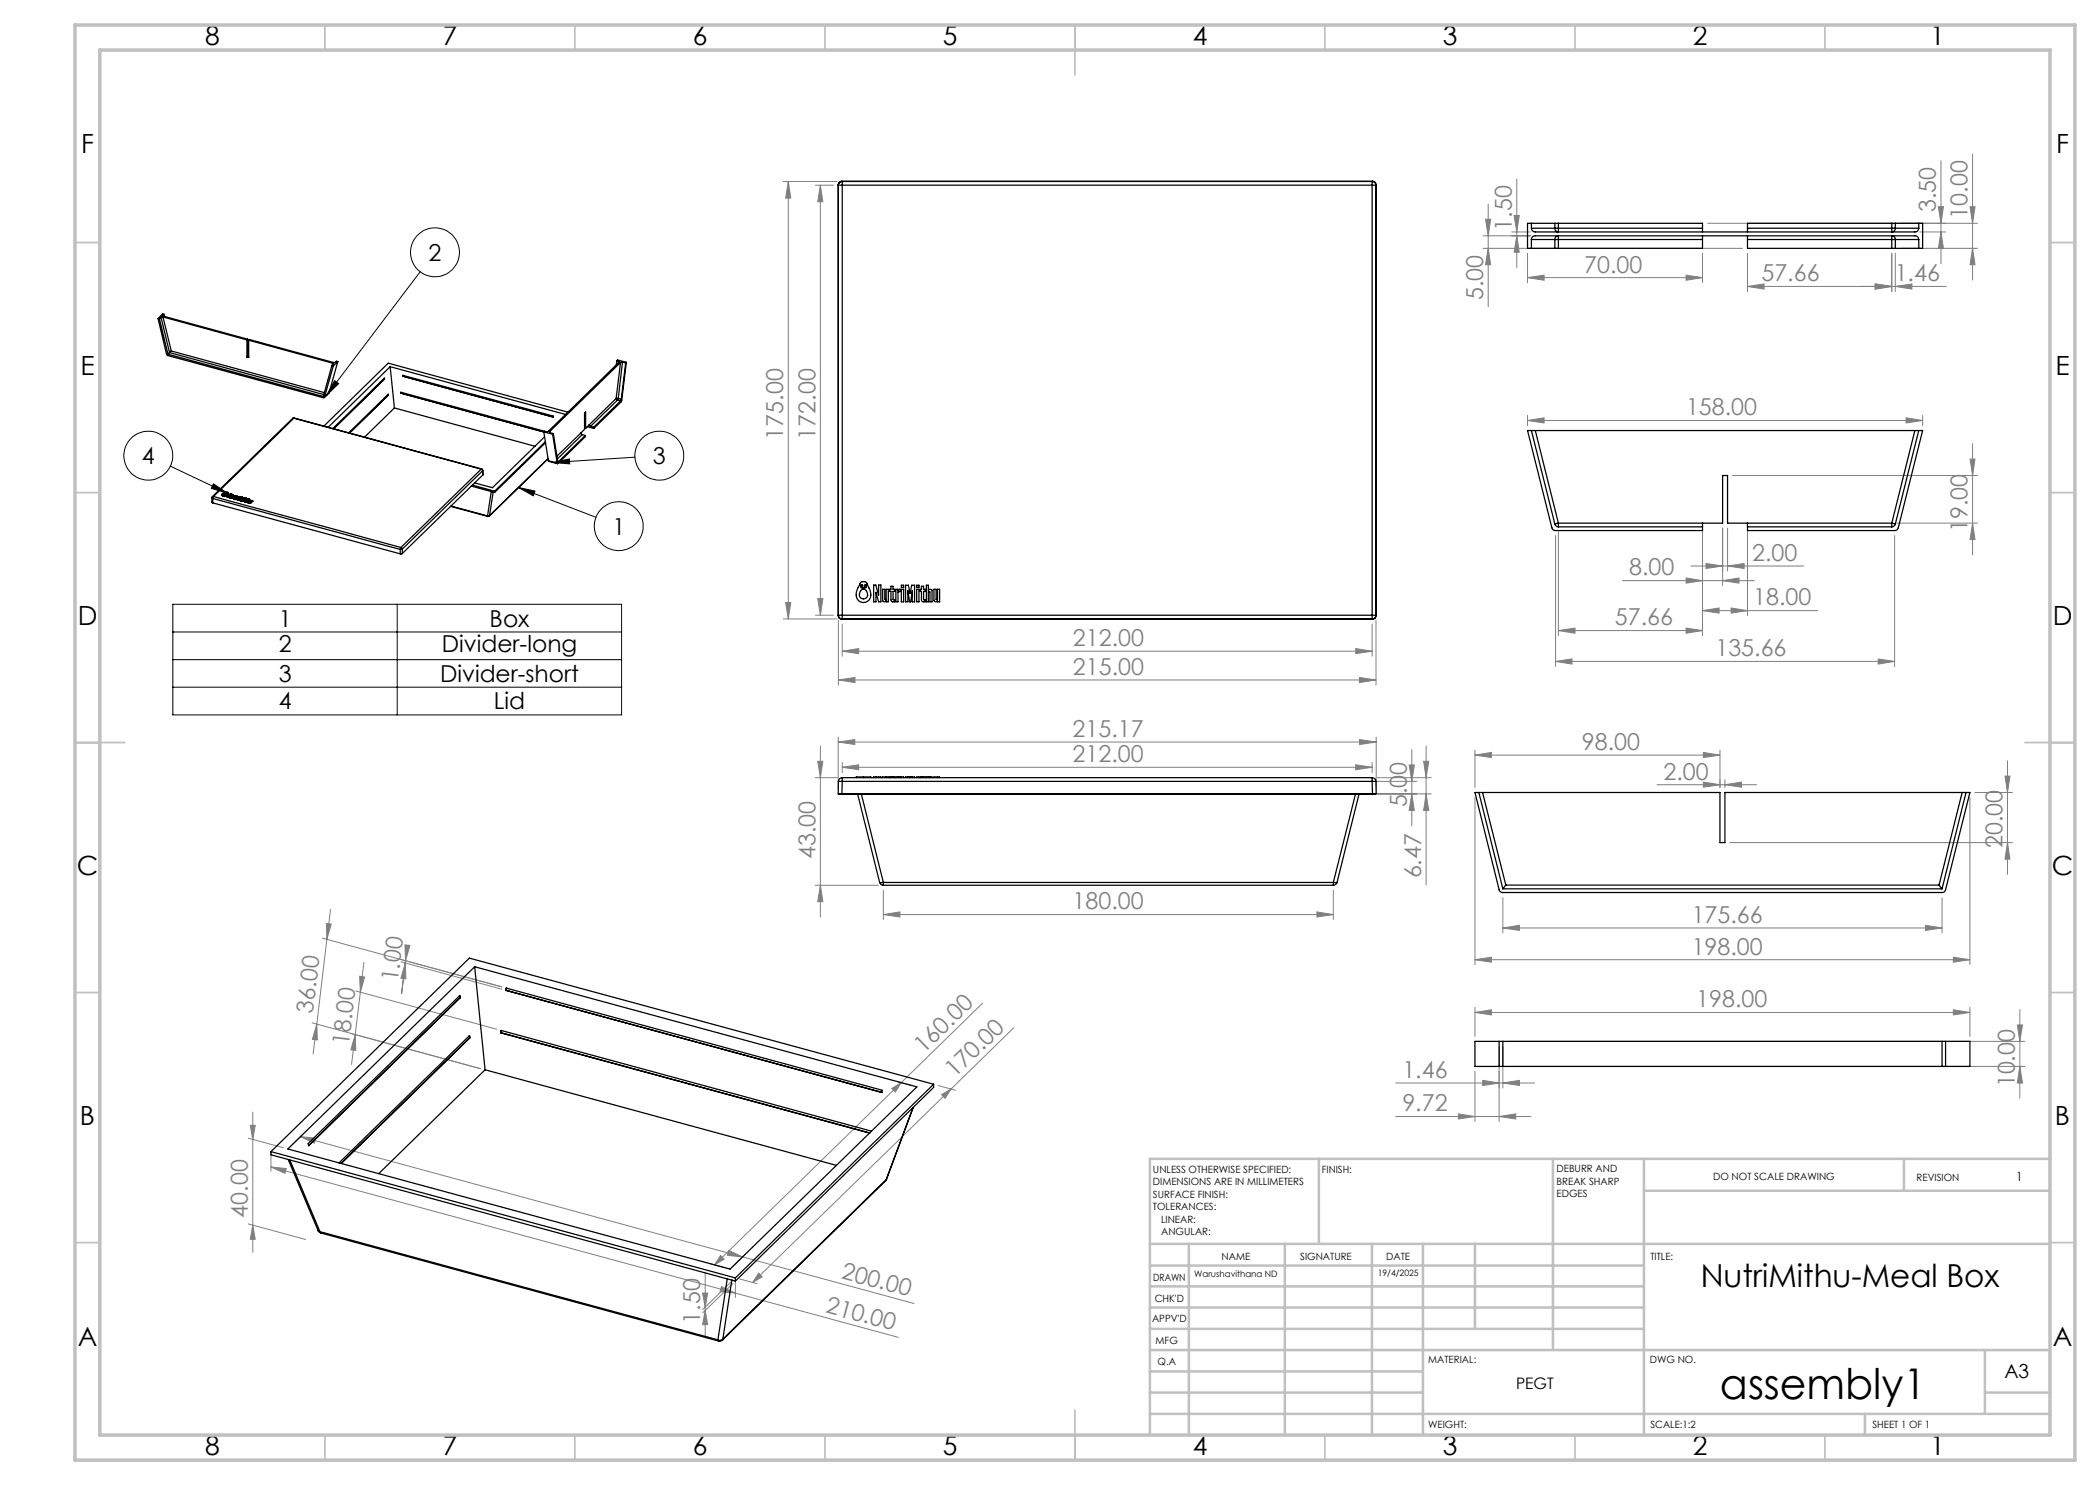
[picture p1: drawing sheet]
<svg xmlns="http://www.w3.org/2000/svg" width="420mm" height="297mm" viewBox="0 0 420 297" stroke-linecap="round" stroke-linejoin="round" font-family="sans-serif">
<g fill="none" stroke="#000" stroke-width=".2">
<path d="M84 54.4l-18.7 24.7M66.9 76.1l.8 .6-2.4 2.4zM34.1 93.2l11.4 5.4M42.7 96.8l2.8 1.8-3.2-.9zM103.7 97.5l15.5 6M103.7 97.5l3.3 .7-.4 1zM110.6 92.5l3.3-.7v1zM127 91.4l-16.4 1.1M34.6 120.9h89.7v22.1h-89.7zM34.6 126.4h89.7M34.6 131.9h89.7M34.6 137.4h89.7"/>
<path d="M79.4 120.9v22.1"/>
<circle cx="87" cy="50.4" r="4.9"/>
<circle cx="29.7" cy="91.1" r="4.9"/>
<circle cx="131.9" cy="91.1" r="4.9"/>
<circle cx="123.7" cy="105.2" r="4.9"/>
</g>
<g fill="none" stroke="#808080" stroke-width=".2">
<path d="M156.6 36.3h10.8M157.7 36.3l.5 3.3h-1.1zM157.7 36.3v87.5M163.1 37h3.6M164.1 37l.5 3.4h-1.1zM164.1 37v86M303.4 35.8v17.7M388.2 32.1v20.6M394.5 30.8v25.2M296.6 47.2h9.5M296.6 49.7h51.9M297.1 43.8h1l-.5 3.4z"/>
<path d="M297.6 49.7l.5 3.2h-1zM297.6 40.8v20.5M302.3 46.4h3.8M302.8 43.1h1l-.4 3.3zM303.4 47.2l.4 3.2h-1zM305.5 55.5l3.3-.5v1.1zM305.5 50.7v5.8M305.5 55.5h35M337.2 55l3.3 .5-3.3 .6zM340.5 50.7v5.8M341.5 44.7h54M349.5 57.3l3.3-.5v1z"/>
<path d="M349.5 50.7v7.6M349.5 57.3h39.8M375 56.8l3.4 .5-3.4 .5zM378.4 50.7v7.6M379.1 57.3l3.3-.5v1zM379.1 50.7v7.6M380.1 49.7h15.4M384 46.4h5.2M387.7 41.3h1l-.5 3.4zM388.2 46.4l.5 3.3h-1zM394 41.3h1l-.5 3.4zM394.5 49.7l.5 3.2h-1z"/>
<path d="M305.5 84.1l3.3-.5v1zM305.5 83.1v2M305.5 84.1h79M346.5 95.1h49M381.2 83.6l3.3 .5-3.3 .5zM384.5 83.1v2M394 91.8h1l-.5 3.3zM394.5 88.8v22.2M163.5 119.7h1.1l-.5 3.3zM311.1 107.1v26.2M311.7 106.4v20.7M324.6 116.1h26.3"/>
<path d="M337.2 115.6l3.3 .5-3.3 .5zM338.2 113.2h22.6M340.5 105.6v21.5M341.2 112.7l3.3 .5-3.3 .5zM344.5 116.1l3.3-.5v1zM344.5 105.6v11.5M345.5 113.2l3.3-.5v1zM345.5 105.6v8.6M349.5 105.6v17.5M378.9 107.1v26.2M379.3 104.6h16.2M394.5 104.6l.5 3.3h-1z"/>
<path d="M156.6 123.8h10.8M157.1 120.5h1.1l-.5 3.3zM163.1 123h3.6M167.7 136l3.3-.5v1zM167.7 124v13M167.7 136h107.5M168.5 130.2l3.2-.5v1zM168.5 124.8v6.4M168.5 130.2h105.9M271.1 129.7l3.3 .5-3.3 .5zM271.9 135.5l3.3 .5-3.3 .5zM274.4 124.8v6.4"/>
<path d="M275.2 124v13M311.1 132.3l3.3-.5v1zM311.1 132.3h67.8M311.7 126.1l3.3-.5v1zM311.7 126.1h28.8M337.2 125.6l3.3 .5-3.3 .5zM340.5 122.1l3.3-.5v1zM340.5 122.1h23.1M346.2 121.6l3.3 .5-3.3 .5zM375.6 131.8l3.3 .5-3.3 .5zM163.1 155.5h4.3M163.5 152.3h1.1l-.5 3.2z"/>
<path d="M164.1 149.2v34.2M167.6 148.4l3.4-.5v1zM167.6 147.4v10.4M167.6 148.4h107.6M168.5 153.5l3.2-.5v.9zM168.5 152.5v2M168.5 153.5h105.9M271.1 153l3.3 .5-3.3 .4zM271.9 147.9l3.3 .5-3.3 .5zM274.4 152.5v2M275.2 147.4v10.4M275.4 155.5h10.8"/>
<path d="M275.4 156.3h8M275.5 158.8h10.7M281.8 153h1.1l-.5 3.3zM282.4 158.8l.5 3.3h-1.1zM282.4 149.9v15.2M284.7 152.3h1.1l-.6 3.2zM285.2 158.8l.6 3.3h-1.1zM285.2 149.2v27.8M295 151l3.3-.5v1zM295 150v7.5M295 159.5v33.4M295 151h49"/>
<path d="M331.4 156.9h19.9M340.7 150.5l3.3 .5-3.3 .5zM340.7 156.4l3.3 .5-3.3 .5zM344 150v7.5M345 156.9l3.3-.5v1zM345 155.9v1.6M394 159.5v33.4M395 158.5h7.5M401 155.2h1l-.5 3.3zM401.5 152.1v22.8M163.1 177.1h12.6M164.1 177.1l.5 3.2h-1.1z"/>
<path d="M176.7 178v5.9M266.7 178v5.9M300.6 179.5v7.1M346 168.5h56.5M388.4 179.5v7.1M401.5 168.5l.5 3.3h-1zM64.5 187.6l35.9 9.8M65.3 184.7l1 .1-.9 3.1zM65.4 187.9l-2 16.9M66.1 181.9l-.7 6M71.2 198.2l28.1 7.6M71.9 195.3l1 .1-.8 3z"/>
<path d="M72.1 198.4l-1.8 14.5M72.8 192.5l-.7 5.9M80.2 192.4l20.1 5.4M81 189l1 .1-.9 3.1zM81.1 192.6l-.8 6M81.1 192.6l.1 3.2-1-.2zM81.1 192.2v.4M81.1 192.2l-.8 6.5M176.7 182.9l3.3-.5v1zM176.7 182.9h90M263.4 182.4l3.3 .5-3.3 .5zM295 191.9l3.3-.5v1z"/>
<path d="M295 191.9h99M300.6 185.6l3.3-.5v1zM300.6 185.6h87.8M385.1 185.1l3.3 .5-3.3 .5zM390.7 191.4l3.3 .5-3.3 .5zM62.4 204.6l33.7 9.1-25.9-7M63.4 204.8l-.8 6M63.4 204.8l.1 3.2-1-.1zM71 206.9l.2 3.2-1-.1zM178.4 217.7l1.8-1.2-1.1 1.9zM179.4 216.3l3.1 .8M187.6 217.1l3.5 .9"/>
<path d="M188.3 218.9l1.9-1.1-1.2 1.9zM196.5 200.6l-53.6 52.4M202.7 205.6l-52.2 50.9M279.2 216.6h27.7M295 202.5l3.3-.5v1zM295 201.5v5.8M295 202.5h99M295 214.3v10M296.5 216.1l3.3 .5-3.3 .5zM299.8 209.3v15M300.6 216.6l3.3-.5v1zM300.6 209.3v8.3"/>
<path d="M301.6 213.3h103.4M301.6 208.3h103.4M390.7 202l3.3 .5-3.3 .5zM394 201.5v5.8M403.5 205h1l-.5 3.3zM404 213.3l.5 3.3h-1zM404 201.9v17.7M49.7 227.6l7 1.9M50.1 225.1h.9l-.4 2.8zM50.6 222.4v28.1M54.2 233.4l3.1 .3-.3 1zM54.2 231.2v3"/>
<path d="M54.2 233.4l92.9 25.2M60.1 227.3l3 .3-.2 1zM60.1 227.3l88.4 24.1M60.6 226.9l-2.6 2.4M279.2 223.3h27M291.7 222.8l3.3 .5-3.3 .5zM299.8 223.3l3.3-.5v1zM49.7 244.8l11.4 3.1M50.6 245l.4 2.9h-.9zM140.5 258.6h1l-.5 2.9zM141 254.4v13.1M142 252.7l3.1 .9"/>
<path d="M144.1 251.1l.7 .7-1.9 1.2zM144.3 257.3l2.8 1.3-3.1-.3zM145.7 250.1l2.8 1.3-3-.3zM146.6 256l-6.1 5.9M146.6 256.7l-6.1 5.9M147.1 256.4v3.1M147.1 258.6l32.6 8.9M148 255.8l3.4 .9M148.5 251.4l34.3 9.3M149 250.9l-2.5 2.5M151.7 254.6l.7 .8-1.9 1.1zM141 262.1l.5 2.8h-1z"/>
</g>
<g fill="none" stroke="#c0c0c0" stroke-width=".35">
<path d="M65 5v5M115 5v5M165 5v5M215 5v10M265 5v5M315 5v5M365 5v5M15 48.5h5M410 48.5h5M15 98.5h5M410 98.5h5M15 148.5h10"/>
<path d="M405 148.5h10M15 198.5h5M410 198.5h5M15 248.5h5M410 248.5h5M65 287v5M115 287v5M165 287v5M215 282v10M265 287v5M315 287v5M365 287v5"/>
</g>
<g fill="none" stroke="#c0c0c0" stroke-width=".5">
<path d="M263.8 231.8v17M310.6 231.8v38.2M328.8 231.8v55.2M328.8 238.2h81.2M380.8 231.8v6.4M410 231.8h-180v55.2M230 248.8h180M230 257.3h98.8M230 253.1h98.8M237.8 248.8v38.2M257 248.8v38.2M274.4 248.8v38.2"/>
<path d="M284.6 248.8v38.2M295 248.8v17M230 265.8h98.8M230 261.5h98.8M230 278.5h54.6M230 274.3h54.6M230 270h180M397 278.5h13M397 270v12.8M230 282.8h180M373 282.8v4.2"/>
</g>
<path d="M15 5h400v287h-400zM20 10h390v277h-390z" fill="none" stroke="#c0c0c0" stroke-width=".7"/>
<path d="M66.9 76.1l.8 .6-2.4 2.4zM110.6 92.5l3.3-.7v1zM103.7 97.5l3.3 .7-.4 1zM42.7 96.8l2.8 1.8-3.2-.9z" fill="#000"/>
<g fill="#808080">
<path d="M145.7 250.1l2.8 1.3-3-.3zM60.1 227.3l3 .3-.2 1z"/>
<path d="M340.7 150.5l3.3 .5-3.3 .5zM295 151l3.3-.5v1z"/>
<path d="M337.2 125.6l3.3 .5-3.3 .5zM311.7 126.1l3.3-.5v1zM375 56.8l3.4 .5-3.4 .5zM349.5 57.3l3.3-.5v1z"/>
<path d="M167.7 136l3.3-.5v1zM271.9 135.5l3.3 .5-3.3 .5zM168.5 130.2l3.2-.5v1zM271.1 129.7l3.3 .5-3.3 .5zM167.6 148.4l3.4-.5v1zM271.9 147.9l3.3 .5-3.3 .5zM168.5 153.5l3.2-.5v.9zM271.1 153l3.3 .5-3.3 .4zM295 191.9l3.3-.5v1zM390.7 191.4l3.3 .5-3.3 .5zM305.5 84.1l3.3-.5v1zM381.2 83.6l3.3 .5-3.3 .5zM340.5 122.1l3.3-.5v1zM346.2 121.6l3.3 .5-3.3 .5zM337.2 115.6l3.3 .5-3.3 .5zM344.5 116.1l3.3-.5v1zM341.2 112.7l3.3 .5-3.3 .5zM345.5 113.2l3.3-.5v1zM305.5 55.5l3.3-.5v1.1zM337.2 55l3.3 .5-3.3 .6zM375 56.8l3.4 .5-3.4 .5zM379.1 57.3l3.3-.5v1zM295 202.5l3.3-.5v1zM390.7 202l3.3 .5-3.3 .5z"/>
<path d="M311.1 132.3l3.3-.5v1zM375.6 131.8l3.3 .5-3.3 .5z"/>
<path d="M300.6 185.6l3.3-.5v1zM385.1 185.1l3.3 .5-3.3 .5z"/>
<path d="M296.5 216.1l3.3 .5-3.3 .5zM300.6 216.6l3.3-.5v1z"/>
<path d="M291.7 222.8l3.3 .5-3.3 .5zM299.8 223.3l3.3-.5v1z"/>
<path d="M151.7 254.6l.7 .8-1.9 1.1zM188.3 218.9l1.9-1.1-1.2 1.9z"/>
<path d="M178.4 217.7l1.8-1.2-1.1 1.9zM144.1 251.1l.7 .7-1.9 1.2z"/>
<path d="M71 206.9l.2 3.2-1-.1zM71.9 195.3l1 .1-.8 3z"/>
<path d="M81.1 192.6l.1 3.2-1-.2zM81 189l1 .1-.9 3.1z"/>
<path d="M65.3 184.7l1 .1-.9 3.1zM63.4 204.8l.1 3.2-1-.1z"/>
<path d="M388.2 46.4l.5 3.3h-1zM387.7 41.3h1l-.5 3.4zM404 213.3l.5 3.3h-1zM403.5 205h1l-.5 3.3z"/>
<path d="M401 155.2h1l-.5 3.3zM401.5 168.5l.5 3.3h-1z"/>
<path d="M157.7 36.3l.5 3.3h-1.1zM157.1 120.5h1.1l-.5 3.3zM164.1 37l.5 3.4h-1.1zM163.5 119.7h1.1l-.5 3.3zM163.5 152.3h1.1l-.5 3.2zM164.1 177.1l.5 3.2h-1.1zM284.7 152.3h1.1l-.6 3.2zM285.2 158.8l.6 3.3h-1.1zM281.8 153h1.1l-.5 3.3zM282.4 158.8l.5 3.3h-1.1zM140.5 258.6h1l-.5 2.9zM141 262.1l.5 2.8h-1zM50.1 225.1h.9l-.4 2.8zM50.6 245l.4 2.9h-.9zM394 91.8h1l-.5 3.3zM394.5 104.6l.5 3.3h-1zM302.8 43.1h1l-.4 3.3zM303.4 47.2l.4 3.2h-1zM394 41.3h1l-.5 3.4zM394.5 49.7l.5 3.2h-1zM297.1 43.8h1l-.5 3.4zM297.6 49.7l.5 3.2h-1z"/>
<path d="M54.2 233.4l3.1 .3-.3 1zM144.3 257.3l2.8 1.3-3.1-.3z"/>
<path d="M340.7 156.4l3.3 .5-3.3 .5zM345 156.9l3.3-.5v1z"/>
<path d="M176.7 182.9l3.3-.5v1zM263.4 182.4l3.3 .5-3.3 .5z"/>
</g>
<g fill="none" stroke="#000" stroke-width=".25">
<path d="M167.6 37h.1M167.6 37v86.1M167.7 37v86M167.7 37h.8M168.4 36.3a.72 .72 0 0 0-.8 .7M168.4 36.3h.1M168.4 36.3h106.1M168.5 37v86M168.5 37h105.9M168.5 36.3v.7M168.5 36.3h105.9M168.5 36.3a.78 .78 0 0 0-.8 .7"/>
<path d="M274.4 37v86M274.4 37h.8M274.4 36.3v.7M274.4 36.3a.78 .78 0 0 1 .8 .7M274.5 36.3a.72 .72 0 0 1 .7 .7M274.5 36.3h-.1M275.2 37v86M275.2 37h.1M275.2 37v86.1M306.3 47.9a.72 .72 0 0 1 .8-.7h75.9a.78 .78 0 0 1 .8 .7M306.3 45.6a.78 .78 0 0 0 .8 .8h75.9a.78 .78 0 0 0 .8-.8M306.3 45.6h4.7"/>
<path d="M306.3 44.7v.9M306.3 47.9v1.8M306.3 47.9h4.7M311 45.6a.53 .53 0 0 0 .1 .6 .53 .53 0 0 0 .6 .1v-.7M311 47.9a.53 .53 0 0 1 .1-.5 .53 .53 0 0 1 .6-.1v.6M311 45.6h.7M311 47.9h.7M311 44.7h.7M311 49.7h.7M311 44.7h-5.5v5h5.5M311 44.7v.9M311 47.9v1.8"/>
<path d="M311.7 44.7h28.8v.9M311.7 45.6h28.8M311.7 47.9h28.8M311.7 44.7v.9M311.7 47.9v1.8M340.5 45.6v.8M340.5 47.2v.7M340.5 47.9v1.8h-28.8M349.5 45.6v.8M349.5 47.2v.7M349.5 47.9v1.8h28.9M349.5 45.6h28.9"/>
<path d="M349.5 47.9h28.9M378.4 45.6v.7a.53 .53 0 0 0 .5-.1 .53 .53 0 0 0 .2-.6M378.4 47.9v-.6a.53 .53 0 0 1 .5 .1 .53 .53 0 0 1 .2 .5M378.4 45.6h.7M378.4 47.9h.7M378.4 44.7h.7M378.4 49.7h.7M378.4 44.7h-28.9v.9M378.4 44.7v.9M378.4 47.9v1.8M379.1 45.6h4.7M379.1 44.7v.9"/>
<path d="M379.1 47.9v1.8M379.1 44.7h5.4v5h-5.4M379.1 47.9h4.7M383.8 44.7v.9M383.8 47.9v1.8M31.6 63.7l1.7 7.1 .3 .3 31.1 8.4 .2-.1 1.7-6.2M31.6 63.7l.3 .1M31.9 63.8l1.7 7M32.2 63.5l-.3 .3M32.2 63.5l1.7 7M32.6 63.4l-.4 .1M32.6 63.4l1.7 6.8"/>
<path d="M32.6 63.4l16.8 4.6M32.6 63l.1 .2 16.8 4.6M32.6 63l.1 .2M32.8 62.9l-.2 .1M32.8 62.9l-.3-.1-.9 .9M32.8 62.9l.1 .4M33.6 70.8l31.1 8.5 1.7-6.1M33.9 70.5l-.3 .3M33.9 70.5l30.8 8.4M34.3 70.2l-.4 .3M34.3 70.2l30.6 8.3M49.4 68v3.4"/>
<path d="M49.5 67.8v3.5M49.5 67.8l-.1 .2M49.5 71.3l-.1 .1M49.5 71.3h.2M49.7 68l.2-.1 16.8 4.6h.3l.3-.3 .3 .1M49.7 68v3.5l-.3-.1M49.7 68l16.8 4.6M65.8 78.5v.1M65.8 78.5l-1 1M66.4 73.2h.2M66.5 72.6l.2 .2-.3 .4M66.5 72.6l-.1 .5"/>
<path d="M67.6 72.3l-1 .9M67.6 72.3l-1.8 6.2M76.8 75.7l.1 .1M76.9 75.6v.2M76.9 75.6l-10.3 10.1M76.9 75.8l-10.2 10M76.9 75.8h.1M77.6 78.9l.1 .1M77.7 79l-.1-.2-7.9 7.8M77.7 79l-7.8 7.6M78 73.3l35.1 9.6M78 73.3l-12.3 12.1"/>
<path d="M78 73.3l.9 8.3M80.2 78.6l28.6 7.8M80.2 78.5v.1M80.2 78.5l28.7 7.8M80.6 75.2h.1M80.6 75.1l30.1 8.1-.1 .2-30-8.2zM80.6 75.2l30 8.2M80.6 75.1v.1M123.2 79.7l.3 .3M123.2 79.7h.4M123.2 79.7l-5.3 5.2M123.4 72.1l.1-.1 1.8 .5"/>
<path d="M123.4 72.1l.3 .1M123.4 72.1l-.1 .9M123.6 79.7l-.1 .3M123.6 79.7l.6 .2M123.7 72.2l.2 .2-14.3 13.9h-.7M123.7 72.2v.4M124.1 72.5l-14.2 13.8M124.1 72.5l-.9 7.2M124.2 79.9l-.1 .3M124.5 72.4l-.4 .1M124.5 72.4l.6 .2M124.5 72.4l-.9 7.3"/>
<path d="M125.1 72.6l-.9 7.3M125.3 72.5l-1 7.7-5.6 5.5M125.3 72.5l-.2 .1M42.4 99.6l.1 .1M42.4 99.6v.8M42.5 99.3l-.1 .3M42.5 99.7l37.5 10.2M42.5 99.7v.9M42.7 99.3l-.2 .4M42.7 99.3l37.5 10.2M42.7 99.3h-.2M44.4 99l.3 .3"/>
<path d="M44.7 98.8a.33 .33 0 0 0 .3 .3 .33 .33 0 0 0 .3-.3M44.7 98.9l-.1 .1M44.7 98.8v.1M44.7 99.2v.1M44.9 98.7l-.2 .1M44.9 98.8l-.2 .1M44.9 98.7v.1M45.1 98.5l.2 .1zM45.1 98.6h.1M45.1 98.7h-.2M45.1 98.7l-.2 .1M45.1 98.7h.1"/>
<path d="M45.1 98.7l.1 .1M45.2 98.6h.1M45.2 98.6l.1 .1M45.2 98.7l.1 .1M45.2 98.8h.1M45.2 98.7v.1M45.4 99.4l.2 .1M45.4 99.4h.2M45.5 98.6h.1M45.5 99.1l-.4 .1h-.4M45.5 99.1l-.8 .2M45.5 98.6l-.1 .1"/>
<path d="M45.5 98.6v.1M45.5 99.1h.1M45.6 99.4v.1M45.6 99.4l.3-.3-.1 .4M45.6 98.8l-.1 .3M45.6 98.8h.1M45.6 98.6l-.2-.2-.5 .1a.45 .45 0 0 0-.4 .6l.2 .1M45.6 98.6v.2M45.6 98.6v.1M45.6 98.6h.1M45.8 99.5h.1M45.8 99.5l.1 .1"/>
<path d="M45.9 99.2l-.3 .3M45.9 99.5v.1M46.1 99.5l.2 .1M46.2 98.8h-.2l-.6 .6M46.2 98.8l-.2 .4 .4-.4 .2 .1M46.2 98.8l-.1 .4M46.3 99.6l.2 .1M46.3 99.5h.1M46.3 99.6v.1M46.6 98.9l-.7 .6M46.6 98.9l-.7 .7M46.7 99.1h-.2l-.4 .4"/>
<path d="M46.7 99.1l-.4 .4M46.7 99.7l.1 .1M46.8 99.8h.1M46.8 99.7v.1M46.8 99.7l.1 .1M46.9 99.7h.1M46.9 99.2l-.6 .3M46.9 99.2l-.4 .5M46.9 99.8h.1M47 99.3l-.3 .3 .1 .1M47 99.3v.1M47 99.7v.2h.2"/>
<path d="M47 99.7l-.1 .1M47 99.8h-.1M47.2 99.8v.1M47.2 99.4l-.3 .3M47.2 99.4h.1M47.4 99.9h.2M47.4 99.2h.1M47.4 99.3l-.1 .1M47.4 99.9l.2 .1M47.4 99.2l-.2-.1-.2 .2M47.4 99.2l-.1 .1h.1M47.5 99.6h.1"/>
<path d="M47.5 99.6l-.3 .3M47.6 99.4h.2M47.6 99.9l.4-.4-.4 .5M47.6 99.9v.1M47.6 99.5l-.1 .1M47.6 99.5l.1 .1M47.6 99.4l-.2-.1-.4 .5h.2M47.6 99.4l-.4 .4M47.6 99.4h.1M47.6 99.5v.1M47.6 99.6h.1M47.7 100h.1"/>
<path d="M47.7 100l.1 .1M47.8 99.4l-.1 .2M47.8 99.4v.1M47.9 99.4h.2M47.9 99.4h.1M48.1 99.4v.1M48.1 99.5l-.3-.1-.4 .5M48.2 99.3l-.3 .1M48.2 99.3l-.1 .2M48.2 99.8l-.4 .3M48.2 99.3l-.1 .1M48.4 99.9l-.4 .3"/>
<path d="M48.5 99.4h-.2l-.6 .6M48.5 99.4l-.2 .4 .6-.2M48.5 99.4l-.1 .3M48.9 99.6l-.6 .6M49 99.7h.2M49 99.7l.2 .1M49.1 99.9l-.2 .3v.1M49.1 99.8l-.5 .5M49.1 99.8h-.2l-.4 .4M49.1 99.9h.1M49.2 99.7v.1M49.2 99.6l-.2 .1"/>
<path d="M49.2 99.6v.1M49.2 99.6v.2M49.4 99.9l-.3 .3M49.4 99.9l.1 .1M49.4 99.9v.1M49.5 100h.1M49.5 99.8v.1M49.5 99.9v.1M49.5 99.8l-.4 .1M49.5 99.8l-.1 .1h.1M49.9 99.8l-.2 .2 .3 .1M49.9 99.8h-.1l-.6 .6"/>
<path d="M49.9 99.8v.1M49.9 99.9l-.1 .1M58.5 83.7l-16 15.6M58.7 83.6l-16 15.7M58.7 83.6l37.5 10.2M58.7 83.6l-.2 .1M58.8 83.6l-.3 .1M58.8 83.6h-.1M58.8 83.6l37.5 10.2M78.9 81.6l-6 5.8M78.9 81.6l28.1 7.6M94.3 97.2l4.6 1.3"/>
<path d="M94.5 97l4.4 1.2M96.2 93.8l-16 15.7M96.2 93.8l.3 .4M96.3 93.8l.3 .3M96.3 93.8h-.1M96.5 94.2l-16 15.6M96.5 94.2l.1 .8M96.6 94.1v.9M96.6 94.1l-.1 .1M96.6 95l-16.1 15.7M98.2 98.3l-.7 4.9M98.6 98.4l-.7 4.7"/>
<path d="M98.9 98.2v.3M108.8 86.4l1.7 .5M108.8 86.4l.9 5.7M108.9 86.3l-.1 .1M108.9 87.4l-10.4 10.1-3.6-.9M109.1 88.3l-10.2 9.9M109.1 88.5l-10.2 10M109.6 91.7l-11.7 11.4M109.6 91.8l-11.7 11.4M109.7 92.1l1.8 .6M109.7 92.1l1.7 .5M109.9 86.3v.2l.8 .2"/>
<path d="M109.9 86.3l.1 .2M110.5 86.9l.9 5.7M110.7 86.7l-.2 .2M110.7 86.7l.8 5.6M111.5 92.3l.2 .1M113.6 82.4l-36-9.8-12.8 12.6M116.2 86.6l.3 .3M116.2 86.6l-4.8 4.7M116.5 86.9l.6 .2M116.5 86.9l-5 4.9M116.9 85.6l.2 .1M117.1 87.1v.2l-5.5 5.4-.2-.1"/>
<path d="M117.1 87.1l-5.4 5.3M117.1 85.7v-3.3l-.2 .2v3.3l-.7 .7M117.4 85.3l1.3 .4M117.9 84.9l.2 .4M117.9 84.9l-.8 .8M118.1 85.3l.6 .1M118.7 85.4v.3M123.5 80l-5.4 5.3M123.5 80l.6 .2M124.1 80.2l-5.4 5.2M306.3 86.1h-.8l4.9 19.4a.67 .67 0 0 0 .7 .6h29.4v-.7M306.3 86.1h.8"/>
<path d="M306.3 86.1l4.7 18.7M307.1 86.1h75.9M307.1 86.1l4.6 18.5M383 86.1h.8M383 86.1l-4.6 18.5M383.8 86.1h.7l-4.8 19.4a.74 .74 0 0 1-.8 .6h-29.4v-.7M383.8 86.1l-4.7 18.7M42.4 100.5l.1 .1M42.4 100.4v.1M42.5 100.6l37.5 10.2M47.8 100l.5-.4-.3 .5M47.8 100v.1"/>
<path d="M48 100.1h.1M48 100.1v.1M48 100.1l.6-.4-.4 .4M48.2 100.1l.1 .1M48.3 100.2h.1M48.5 100.2l.1 .1M48.6 100.3h.1M48.9 100.3v.1M48.9 100.3l.2 .1M49.1 100.2v.1M49.1 100.3v.1M49.2 100.4h.1"/>
<path d="M49.2 100.4l.1 .1M49.3 100.4v.1M49.4 100l-.3 .3M49.4 100h.1M49.4 100.5h.2M49.4 100.5h.1M49.7 100l.1 .1-.4 .4M49.7 100.1h.1M49.7 100l-.4 .4M49.7 100v.1M49.7 100.1l-.4 .4M49.7 100.5l.3 .1"/>
<path d="M50 100.6l.1 .1M50 100.6h.1M50 100.1l-.4 .4M50.1 100.6v.1M50.3 100.1h-.1l-.5 .4M50.3 100.1l-.3 .4M50.6 100.2l-.6 .3M50.6 100.2l-.5 .4M50.6 100.2l-.5 .5M80 109.9v.9M80.2 109.5l-.2 .4M80.2 109.5l.3 .3"/>
<path d="M80.5 109.8l-.5 .1M80.5 110.7l-.5 .1M80.5 109.8v.9M90.1 101.3l7.5 2M90.2 101.2l7.3 2M97.5 103.2l.1 .1M97.9 103.2l-.3 .1M97.9 103.1l-.4 .1M97.9 103.1v.1M172.1 116.5l.3-.2h.6l.4 .3v.2a3.3 3.3 0 0 1 .5 3 1.52 1.52 0 0 1-2 .5 1.52 1.52 0 0 1-.6-2zM172.2 118h.1a.53 .53 0 0 1 .8 0 .91 .91 0 0 1 .3 1.3 .91 .91 0 0 1-1.4 .1l-.1-.6zM172.5 117.5l.1 .1 .3-.1"/>
<path d="M173 117.5h.2zM174.7 117h.5l.5 2v-2h.5v3.4h-.5l-.5-1.9v1.9h-.5zM176.5 117.9h.5v2h.2v-2h.5v2.5h-.5v-.2a.4 .4 0 0 1-.7 0zM178.2 117.3h.4v.6h.3v.4h-.3v1.5l.3 .2v.4h-.4l-.3-.4v-1.7h-.3v-.4h.3zM179.2 117.9h.4v.3l.2-.3h.3v.4l-.5 .2v1.9h-.4zM180.3 117h.4v.5h-.4zM180.3 117.9h.4v2.5h-.4zM181.1 117h.6l.3 1.7 .4-1.7h.5v3.4h-.4v-2.3l-.4 2.3h-.2l-.3-2.3v2.3h-.5zM183.3 117h.5v.5h-.5zM183.3 117.9h.5v2.5h-.5zM184.3 117.3h.4v.6h.3v.4h-.3v1.5l.3 .2v.4h-.4l-.3-.4v-1.7h-.3v-.4h.3zM185.3 117h.4v1.1a.43 .43 0 0 1 .7 0v2.3h-.4l-.1-2.1-.2 .1v2h-.4z"/>
<path d="M186.8 117.9h.4l.1 2h.2v-2h.4v2.5h-.4v-.2a.4 .4 0 0 1-.7 0zM311 104.8l.1 .3 .6 .3M311.7 104.6l-.7 .2M311.7 104.6v.8M311.7 105.4h28.8M311.7 104.6h32.8v-9.5h1v9.5h32.9M340.5 104.6v.8M349.5 104.6v.8M349.5 105.4h28.9M378.4 104.6l.7 .2M378.4 104.6v.8M379.1 104.8l-.3 .4-.4 .2"/>
<path d="M167.6 123.1a.72 .72 0 0 0 .8 .7M167.7 123h.8M167.7 123a.78 .78 0 0 0 .8 .8M167.7 123l-.1 .1M168.4 123.8h106.1M168.5 123h105.9M168.5 123.8h105.9M168.5 123v.8M168.5 123.8h-.1M274.4 123h.8M274.4 123v.8M274.4 123.8h.1"/>
<path d="M275.2 123a.78 .78 0 0 1-.8 .8M275.2 123v.1M275.2 123.1a.72 .72 0 0 1-.7 .7M167.7 156.3l-.1 2.5h.3M167.7 156.3h.8M167.9 158.8h107.1M168.5 156.3l-.1 2.5h-.5M168.5 156.3h105.9M168.5 155.5v.8M168.5 155.5h105.9M168.5 155.5a.78 .78 0 0 0-.8 .8M171.5 158.8l4.4 17.7"/>
<path d="M172.3 158.8l4.4 17.7M172.7 155.4h1.5v.1M172.7 155.4h-1.5v.1M172.7 155.4v.1M174.7 155.5v-.1h1.5v.1M175.2 155.4v.1M175.7 155.4v.1M177.2 155.4h-.7v.1M177.2 155.4v.1M177.2 155.4h.5v.1M178.2 155.4h.4M178.2 155.4h-.3v.1"/>
<path d="M178.2 155.4v.1M178.6 155.4v.1M178.6 155.4h.3v.1M179.6 155.4h.2M179.6 155.4v.1M179.6 155.4h-.4v.1M179.8 155.4h.3v.1M179.8 155.4v.1M180.3 155.5v-.1h.4v.1M181.1 155.5v-.1h1.8v.1M181.6 155.4v.1M181.9 155.4v.1"/>
<path d="M182.1 155.4v.1M182.5 155.4v.1M183.3 155.5v-.1h.5v.1M184.3 155.4h.3M184.3 155.4h-.3v.1M184.3 155.4v.1M184.6 155.4h.4v.1M184.6 155.4v.1M185.7 155.4h.3M185.7 155.4v.1M185.7 155.4h-.4v.1M186 155.4h.4v.1"/>
<path d="M186 155.4v.1M187.5 155.4h-.7v.1M187.5 155.4h.4v.1M187.5 155.4v.1M271.1 158.8l-4.4 17.7M271.8 158.8l-4.4 17.7M274.4 156.3l.1 2.5h.5M274.4 156.3h.8M274.4 155.5v.8M274.4 155.5a.78 .78 0 0 1 .8 .8M275.2 156.3v2.5h-.2M295.8 158.5h-.8l4.8 19.4a.74 .74 0 0 0 .8 .6h87.8a.67 .67 0 0 0 .7-.6l4.9-19.4h-.8"/>
<path d="M295.8 158.5h.7M295.8 158.5l4.8 19.3M296.5 158.5h47.5v10h1v-10h47.4M296.5 158.5l4.7 18.5M392.4 158.5h.8M392.4 158.5l-4.6 18.5M393.2 158.5l-4.8 19.3M175.9 176.5h.8M175.9 176.5l.2 .3 .6 .3M176.7 176.5h90M176.7 177.1h90M176.7 176.5v.6"/>
<path d="M266.7 176.5h.7M266.7 176.5v.6M267.4 176.5l-.2 .3-.5 .3M300.6 177.8h87.8M301.2 177l-.6 .8M301.2 177h86.6M387.8 177l.6 .8M91.9 199.2l.1 .3M92 199.5l-30.3 29.6M92 199.5h.1M94.9 193.4l2.1 20.6M101.2 198.1h.1"/>
<path d="M101.2 197.6l75.2 20.4v.5l-75.2-20.4M101.3 197.6l-.1 .5M93.8 207.2l.1 .3M93.9 207.5l-25.7 25.2M93.9 207.5h.1M94 207.5l-.1-.4-26.1 25.5M94 207.5l-25.7 25.2M97 214l-21.3 20.7M97 214l70.3 19.1M100.2 206.6v-.5l74.1 20.1M100.2 206.6l73.7 20M100.2 206.5l73.8 20.1"/>
<path d="M100.2 206.5v.1M100.3 206.1l-.1 .4M186.7 216.8l-92.8-25.2-39.7 38.7M186.7 216.8l-39.6 38.8M186.7 216.8v.7l-39.6 38.7M299.8 213.3h.8M299.8 208.3h.8M299.8 208.3h-4.8v5h4.8M299.8 208.3v5M300.6 213.3h87.8M300.6 208.3v5M300.6 208.3h87.8"/>
<path d="M388.4 208.3h.7M388.4 213.3h.7M388.4 208.3v5M389.1 208.3h4.9v5h-4.9M389.1 208.3v5M54.2 230.3l92.9 25.3M54.2 230.3v.7l92.9 25.2M57.6 229.8l37.3-36.4 88.5 24-37.4 36.4zM57.6 231.9l6 14.3M58 232l6 14.3M61.6 228.7l30.4-29.6 .1 .4-30.4 29.7zM177.1 236.1l-32.6 31.9"/>
<path d="M177.2 235.9l-.1 .2M177.2 235.9l-32.6 31.9M182.6 221.5l-5.4 14.4M63.6 246.2l.5 .4M63.6 246.2l.4 .1M64 246.3l79.6 21.7M64 246.3l.1 .3M64.1 246.6l79.6 21.6M145.5 255.8l-1.9 12.2M146.4 256l-1.8 11.8M147.1 255.6v.6M143.6 268l.1 .2"/>
<path d="M144.5 268l-.5 .2h-.3M144.6 267.8a.9 .9 0 0 1-1 .2M144.6 267.8l-.1 .2"/>
<circle cx="45.4" cy="98.6" r=".06"/>
<circle cx="172.3" cy="117.2" r=".21"/>
<circle cx="172.3" cy="117.5" r=".1"/>
<circle cx="172.4" cy="117.1" r=".08"/>
<circle cx="173.1" cy="117.2" r=".21"/>
<circle cx="173.2" cy="117.1" r=".08"/>
</g>
<text font-size="8.5" x="344" y="279.7">assembly1</text>
<text font-size="6.3" x="340.1" y="257.5">NutriMithu-Meal Box</text>
<g font-size="5.3">
<text x="41" y="8.9">8</text>
<text x="88.5" y="8.9">7</text>
<text x="138.5" y="8.9">6</text>
<text x="188.5" y="8.9">5</text>
<text x="238.5" y="8.9">4</text>
<text x="288.5" y="8.9">3</text>
<text x="338.5" y="8.9">2</text>
<text x="386" y="8.9">1</text>
<text x="16.2" y="30.7">F</text>
<text x="411.2" y="30.7">F</text>
<text x="16.1" y="74.9">E</text>
<text x="411.1" y="74.9">E</text>
<text x="15.5" y="124.9">D</text>
<text x="410.5" y="124.9">D</text>
<text x="15.4" y="174.9">C</text>
<text x="410.4" y="174.9">C</text>
<text x="16" y="224.9">B</text>
<text x="411" y="224.9">B</text>
<text x="15.5" y="269.2">A</text>
<text x="410.5" y="269.2">A</text>
<text x="41" y="290.9">8</text>
<text x="88.5" y="290.9">7</text>
<text x="138.5" y="290.9">6</text>
<text x="188.5" y="290.9">5</text>
<text x="238.5" y="290.9">4</text>
<text x="288.5" y="290.9">3</text>
<text x="338.5" y="290.9">2</text>
<text x="386" y="290.9">1</text>
</g>
<g font-size="4.7" fill="#808080">
<text x="302.4" y="46.1" transform="rotate(-90 302.4 46.1)">1.50</text>
<text x="387.2" y="42.5" transform="rotate(-90 387.2 42.5)">3.50</text>
<text x="393.5" y="43.7" transform="rotate(-90 393.5 43.7)">10.00</text>
<text x="316.8" y="54.5">70.00</text>
<text x="352.3" y="56.3">57.66</text>
<text x="378.9" y="56.3">1.46</text>
<text x="296.6" y="60" transform="rotate(-90 296.6 60)">5.00</text>
<text x="337.2" y="83.1">158.00</text>
<text x="156.6" y="87.9" transform="rotate(-90 156.6 87.9)">175.00</text>
<text x="163.1" y="87.9" transform="rotate(-90 163.1 87.9)">172.00</text>
<text x="393.5" y="106.5" transform="rotate(-90 393.5 106.5)">19.00</text>
<text x="350.4" y="112.2">2.00</text>
<text x="325.9" y="115.1">8.00</text>
<text x="323" y="125.1">57.66</text>
<text x="350.7" y="121.1">18.00</text>
<text x="214.6" y="129.2">212.00</text>
<text x="343.1" y="131.3">135.66</text>
<text x="214.6" y="135">215.00</text>
<text x="214.5" y="147.4">215.17</text>
<text x="316.4" y="150">98.00</text>
<text x="214.5" y="152.4">212.00</text>
<text x="332.7" y="155.9">2.00</text>
<text x="281.4" y="161.5" transform="rotate(-90 281.4 161.5)">5.00</text>
<text x="163.1" y="171.8" transform="rotate(-90 163.1 171.8)">43.00</text>
<text x="400.5" y="169.7" transform="rotate(-90 400.5 169.7)">20.00</text>
<text x="284.2" y="175.7" transform="rotate(-90 284.2 175.7)">6.47</text>
<text x="214.5" y="181.9">180.00</text>
<text x="338.3" y="184.5">175.66</text>
<text x="338.3" y="190.9">198.00</text>
<text x="79.6" y="196.5" transform="rotate(-83 79.6 196.5)">1.00</text>
<text x="62.6" y="202.8" transform="rotate(-83 62.6 202.8)">36.00</text>
<text x="339.3" y="201.5">198.00</text>
<text x="69.8" y="209.2" transform="rotate(-83 69.8 209.2)">18.00</text>
<text x="184.7" y="210.7" transform="rotate(-44 184.7 210.7)">160.00</text>
<text x="191" y="215.6" transform="rotate(-44 191 215.6)">170.00</text>
<text x="280.5" y="215.6">1.46</text>
<text x="403" y="217.5" transform="rotate(-90 403 217.5)">10.00</text>
<text x="280.5" y="222.3">9.72</text>
<text x="49.6" y="243.5" transform="rotate(-90 49.6 243.5)">40.00</text>
<text x="168.1" y="255.6" transform="rotate(15 168.1 255.6)">200.00</text>
<text x="165" y="262.4" transform="rotate(15 165 262.4)">210.00</text>
<text x="140" y="264.7" transform="rotate(-90 140 264.7)">1.50</text>
</g>
<g font-size="4.7">
<text x="85.7" y="52.2">2</text>
<text x="28.4" y="92.8">4</text>
<text x="130.6" y="92.8">3</text>
<text x="122.5" y="106.9">1</text>
<text x="55.7" y="125.3">1</text>
<text x="97.9" y="125.3">Box</text>
<text x="55.7" y="130.4">2</text>
<text x="88.4" y="130.4">Divider-long</text>
<text x="55.7" y="136.4">3</text>
<text x="88" y="136.4">Divider-short</text>
<text x="55.7" y="141.9">4</text>
<text x="98.8" y="141.9">Lid</text>
</g>
<text font-size="3.9" x="400.9" y="275.5">A3</text>
<text font-size="3.2" x="303.2" y="277.9">PEGT</text>
<text font-size="2.5" x="403.2" y="236.1">1</text>
<g font-size="2">
<text x="230.6" y="234.6">UNLESS OTHERWISE SPECIFIED:</text>
<text x="230.6" y="237.1">DIMENSIONS ARE IN MILLIMETERS</text>
<text x="230.6" y="239.6">SURFACE FINISH:</text>
<text x="264.4" y="234.6">FINISH:</text>
<text x="311.3" y="234.5">DEBURR AND</text>
<text x="311.3" y="237">BREAK SHARP</text>
<text x="311.3" y="239.5">EDGES</text>
<text x="342.6" y="236">DO NOT SCALE DRAWING</text>
<text x="383.3" y="236.2">REVISION</text>
<text x="230.6" y="242.1">TOLERANCES:</text>
<text x="232.2" y="244.6">LINEAR:</text>
<text x="232.2" y="247.1">ANGULAR:</text>
<text x="244.3" y="252">NAME</text>
<text x="260" y="251.9">SIGNATURE</text>
<text x="277.2" y="251.9">DATE</text>
<text x="330.1" y="251.9">TITLE:</text>
<text x="230.6" y="256.1">DRAWN</text>
<text x="230.9" y="260.3">CHK'D</text>
<text x="230.4" y="264.4">APPV'D</text>
<text x="231.1" y="268.8">MFG</text>
<text x="231.5" y="273">Q.A</text>
<text x="285.6" y="272.5">MATERIAL:</text>
<text x="330" y="272.5">DWG NO.</text>
<text x="285.6" y="285.5">WEIGHT:</text>
<text x="330.1" y="285.6">SCALE:1:2</text>
<text x="374.5" y="285.6">SHEET 1 OF 1</text>
</g>
<g font-size="1.8">
<text x="238.8" y="255.4">Warushavithana ND</text>
<text x="275.6" y="255.3">19/4/2025</text>
</g>
</svg>
